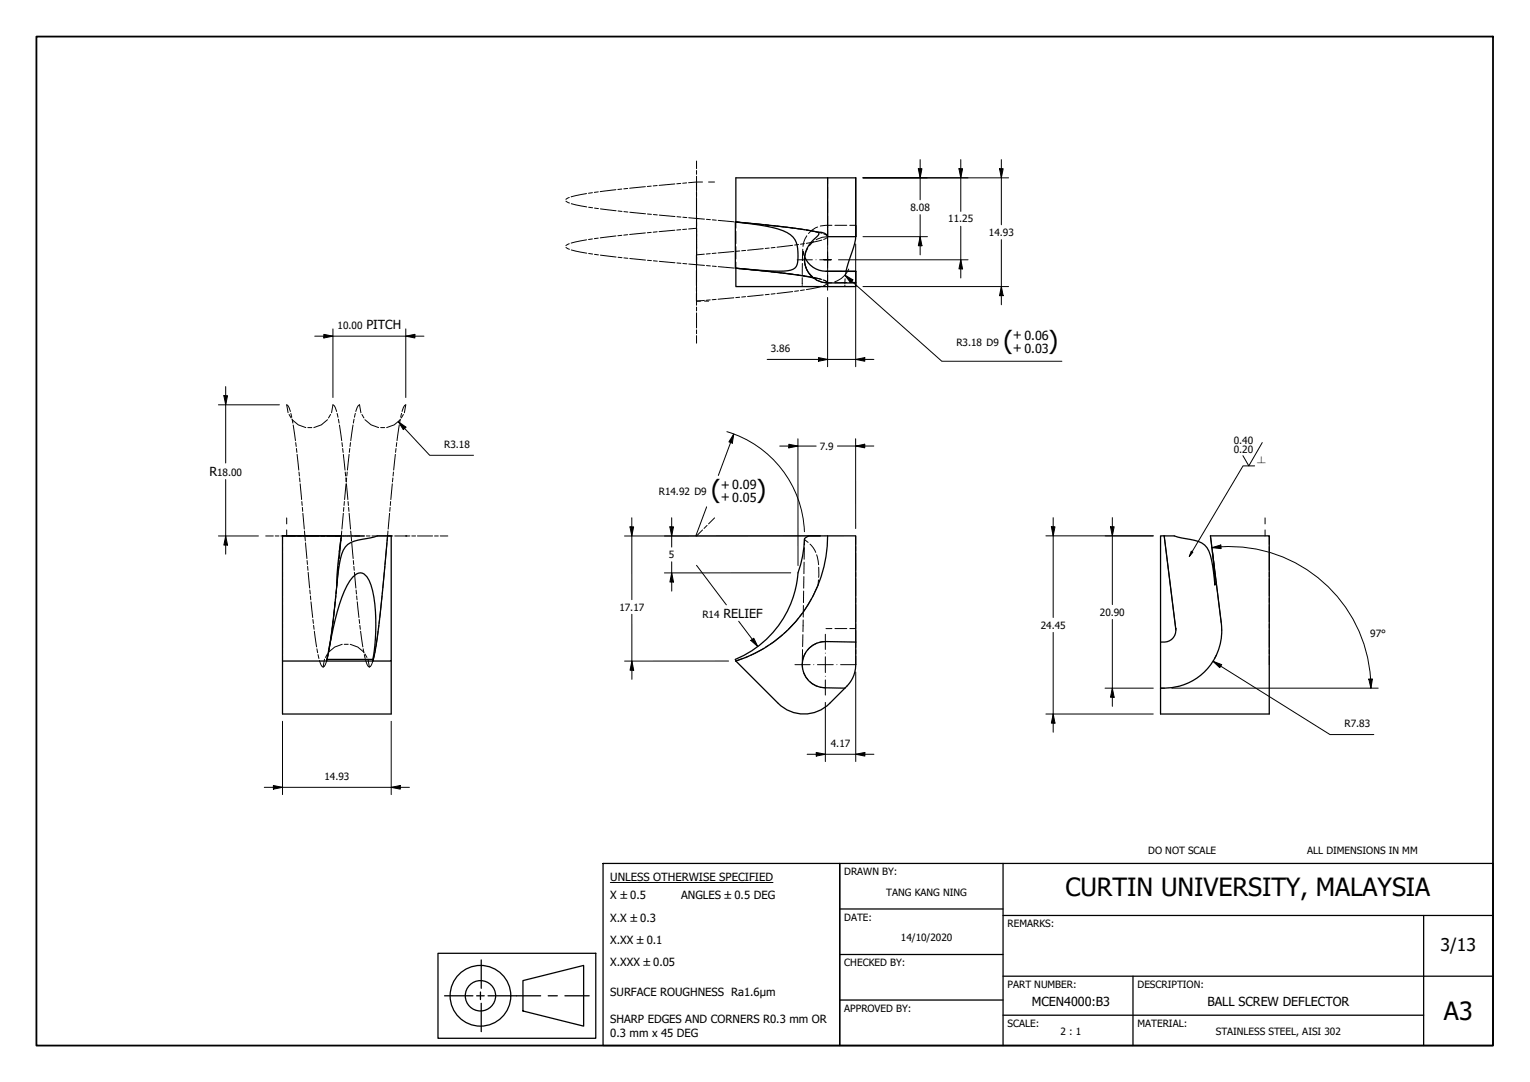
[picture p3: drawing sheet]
<svg xmlns="http://www.w3.org/2000/svg" width="420mm" height="297mm" viewBox="0 0 420 297" stroke-linecap="round" stroke-linejoin="round" font-family="sans-serif">
<!-- layer: Hidden (ISO) -->
<g fill="none" stroke="#000" stroke-width=".27">
<path d="M227.3 48.8v1.6M227.3 51.2v3.3M227.3 55.3v3.2M227.3 59.3v3.2M202 73.6h.1M202.1 73.6h.1M202.1 73.6l1.4 .2M202.1 60.9v1.7M202.1 63.5v3.4M202.1 67.7v3.4M202.1 71.9v1.7M204.3 73.8l2.9 .3"/>
<path d="M207.9 74.2l3 .3M211.6 74.6l2.9 .3M215.3 75l2.9 .4M218.9 75.5l2.9 .4M220.3 76.2v1.9M220.3 78.4v.3M220.3 72.3v3.1M220.5 68.4l-.1 3.1M220.6 69.1h.1M220.6 69.1l.1 .9M220.6 69.2h.1M220.6 69.2l.1 .4"/>
<path d="M220.8 71l.2 .9M220.8 70l.2 .5M221 72.5l.4 1.1M221.6 64.7l-.8 1.6-.3 1.3M221.6 74.1l1.5 1.8M222.5 76l2.9 .6M223.6 76.3l.4 .2-.7-.2M224.5 62.3l-1.7 1-.8 .8M226.1 76.9l1.1 .5 .1 .6M227.3 65h.1M227.3 63.4v1.6M227.3 78.3v.4"/>
<path d="M228.4 77.6l-1.6 .1M228.5 61.9l-3.2 .2M229.3 61.9h3.2M232 78.3v.4M232.1 76.5l-.1 1.4M232.3 74.5l-.1 1M232.5 77.6h-3.3M233.4 61.9h1.6M235 77.5l-1.6 .1M220.8 158.3l-.1 3.2M220.8 154.3v3.2M220.9 150.4l-.1 3.1"/>
<path d="M221.9 148.9l-1-.9v1.6M222.4 149.4l.9 .9 .7 1.3M224.3 152.3l.5 2.7M224.8 159.2l-.1 1.4M224.8 155.7v2.8M220.4 178.3l-.1 3.3M220.5 174.2l-.1 3.3M220.6 170.2l-.1 3.2M220.6 166.2v3.2M220.7 162.3l-.1 3.1M221.3 179.1l-.7 1.4-.3 1.7M224.4 176.6l-1.4 .7-1.3 1.2"/>
<path d="M226.8 176.1l-1.7 .2M228.5 172.6h-1.7M229.3 172.6h3.2M233.4 172.6h1.6M220.3 182.4l.1 1.3M220.6 184.3l.7 1.6 .6 .7M222.3 187.1l.7 .6 1.6 .7M225.2 188.6l1.3 .2"/>
</g>
<!-- layer: Visible (ISO) -->
<g fill="none" stroke="#000" stroke-width=".35">
<path d="M227.3 48.8h7.7v16.2M227.3 48.8h-25.2v12.1M227.3 48.8v16.2M201.9 61a44.5 44.5 0 0 1 14.2 2.9 6.6 6.6 0 0 1 3 6.8 2.89 2.89 0 0 1-2.9 3.6 92.3 92.3 0 0 1-14.3-.7M201.9 61v12.6M201.9 73.6h.1M202 73.6a202.6 202.6 0 0 1 21.3 2.7M202.1 60.9a214.1 214.1 0 0 1 22.6 2.9l.1 .1a.89 .89 0 0 1-.5 1.1 7.1 7.1 0 0 0-1.3 11.1l1.3 .8 1.4 .6 1.6 .2M202.1 73.6v5.1h25.2M202.1 60.9l-.2 .1M221 70.5a6.3 6.3 0 0 0 5.8 4h8.2M224.7 63.8a2.31 2.31 0 0 1 2.6 1.2"/>
<path d="M226.8 74.5h8.2M227.3 77.7v1M227.3 65h7.7M235 74.5v3.2h-7.7M235 62v3M235 74.5v4.2h-7.7M235 64.9a47.2 47.2 0 0 1-2.4 8.6l-.3 1M93.6 148.4l-.8 6.5-.3 5.7M93.7 147.1h-16.1v34.4M93.7 147.1l-.5 4.4M93.7 147.1h.1M106.4 147.1l-2 21.3a95.4 95.4 0 0 1-2 13.1v-.5"/>
<path d="M106.4 147.1h1M106.4 147.1h.1M107.4 147.1h-3.7l-4.3 1a5.8 5.8 0 0 0-5.5 4l-.9 4.3-1.6 14.4-1.1 7.4M107.4 147.1v34.4h-29.8M227.3 147.1h-5.3l-1.1 .9a36.8 36.8 0 0 1-1.8 9.6 27.9 27.9 0 0 1-17.2 23.4l.2 .5M227.3 147.1a36 36 0 0 1-25.2 34.4M227.3 147.1h7.7v29.2M319.7 147.1h2.8l4.3 1a5.7 5.7 0 0 1 5.6 4.4l.6 2.9 .6 5.2-.1-4.3-.6-4.8M319.7 147.1h-1v29.2M319.7 147.1l3.2 25.5M333.5 159.8l.1 .8M235 176.3l-8.2-.2a6.3 6.3 0 0 0-6.5 6.3 6.3 6.3 0 0 0 6.2 6.4l5.5 .1"/>
<path d="M235 176.3v6.2a8.3 8.3 0 0 1-2.4 5.9l-4.8 4.7a10 10 0 0 1-14.1 0l-11.6-11.6M318.7 176.3v12.5a15.7 15.7 0 0 0 16.7-17.8l-3-23.9h16.2v48.9h-29.9v-7.1M322.9 172.6a3.3 3.3 0 0 1-4.2 3.7M322.9 172.6h.1M322.9 172.6v.4M335.5 172.9v.1M77.6 181.5v14.5h29.8v-14.5M89.7 181l.5-2.3a74.1 74.1 0 0 1 5.1-17.9 5.7 5.7 0 0 1 3.7-3.5 2.81 2.81 0 0 1 2.4 2.1 36.9 36.9 0 0 1 1.7 16.1l-.7 5.5M89.7 181h12.7M89.7 181v.5"/>
</g>
<!-- layer: 3D Sketch Geometry (ISO) -->
<g fill="none" stroke="#000" stroke-width=".27">
<path d="M155.4 55.2l1 .5M156.3 54.2l-.9 .5M156.9 55.9l4.2 .9M161.1 53.1l-4.3 .9M161.7 56.9l1 .1M162.7 52.9l-1.1 .2M163.3 57.1l1 .2M164.3 52.7l-1.1 .1M164.9 57.3l4.3 .6M169.1 52.1l-4.3 .5M169.7 57.9l1.1 .1M170.8 51.9l-1.1 .1"/>
<path d="M171.3 58.1l1.1 .1M172.4 51.7l-1.1 .1M173 58.3l4.3 .4M177.2 51.2l-4.3 .5M177.8 58.7l1.1 .2M178.8 51.1l-1 .1M179.4 58.9l1.1 .1M180.5 50.9l-1.1 .1M181 59.1l4.4 .3M185.3 50.5l-4.3 .4M185.9 59.5l1.1 .1M186.9 50.4l-1 .1"/>
<path d="M187.5 59.6l1.1 .1M188.6 50.2l-1.1 .1M189.1 59.8l4.4 .4M191.3 52.6v1.5M191.3 54.2v4.7M191.3 59v24.8M191.3 44.2v2.1M191.3 46.8v1.1M191.3 48.4v4.1M192.9 50l-3.8 .2M194.6 50h1.6M235 48.8h.1"/>
<path d="M155.4 67.9l1 .5M156.3 66.9l-.9 .5M156.9 68.6l4.2 .9M161.1 65.8l-4.3 .9M161.7 69.6l1 .1M162.7 65.6l-1.1 .2M163.3 69.8l1 .2M164.3 65.4l-1.1 .1M164.9 70l4.3 .6M169.1 64.8l-4.3 .5M169.7 70.6l1.1 .1M170.8 64.6l-1.1 .1"/>
<path d="M171.3 70.8l1.1 .1M172.4 64.4l-1.1 .1M173 71l4.3 .4M177.2 63.9l-4.3 .5M177.8 71.4l1.1 .2M178.8 63.8l-1 .1M179.4 71.6l1.1 .1M180.5 63.6l-1.1 .1M181 71.8l4.4 .3M185.3 63.2l-4.3 .4M185.9 72.2l1.1 .1M186.9 63.1l-1 .1"/>
<path d="M187.5 72.3l1.1 .1M188.6 62.9l-1.1 .1M189.1 72.5l4.4 .4M191.3 62.7l-2.2 .2M191.3 62.7h.1M191.3 70h.1M193.4 69.8l-2.1 .2M194 60.2l1.1 .1M194 72.9l1.1 .1M195 69.6l-1 .1M195.6 60.4h1.1M195.6 73.1h1.1"/>
<path d="M196.7 69.5l-1.1 .1M197.2 60.5l4.4 .4M197.2 73.2l4.4 .4M201.5 69.1l-4.3 .3M202.1 60.9l1.9 .2M202.1 73.6l1.1 .1M203.1 68.9l-1 .1M203.7 61.1l1.1 .1M203.7 73.8l1.1 .1M204.4 61.2l1 .1M204.8 68.7l-1.1 .1M205.3 61.2l4.3 .5-3.7-.4"/>
<path d="M205.3 73.9l4.3 .5M209.6 68.3l-4.3 .4M210.1 61.7l.9 .1M210.2 61.7l1.1 .1M210.2 74.4l1.1 .1M211.2 68.1l-1.1 .1M211.5 61.9l3.8 .4M211.8 61.9l1.1 .1M211.8 74.6l1.1 .1M212.8 67.9l-1 .1M213.4 62.1l4.3 .5M213.4 74.8l4.3 .5"/>
<path d="M215.8 62.4l.9 .1M217.2 62.5l3.7 .6-1-.2M217.7 67.3l-4.3 .6M218.3 62.7l1 .1M218.3 75.4l1 .1M219.3 67.1l-1.1 .2M219.3 79.8l-1.1 .2M219.9 75.6l1 .2M220.9 66.9l-1.1 .1M220.9 79.6l-1.1 .1M221.4 63.1l.9 .2M221.5 63.1l4.2 .9"/>
<path d="M221.5 75.8l4.2 .9M222.8 63.4l1.9 .4M225.7 65.9l-4.3 .9M225.7 78.6l-4.3 .9M226.2 64.2l1 .5M226.2 76.9l1 .5M227.1 65.2l-.9 .5M227.1 77.9l-.9 .5M191.3 80.6v2.1v-2.1M191.3 84.3v1.1M191.3 85.9v4.1M191.3 90.6v1"/>
<path d="M191.3 92.1v2.1M193.4 82.5l-2.1 .2h1.1M193.5 82.7h1.1M195 82.3l-1 .1M196.7 82.2l-1.1 .1M201.5 81.8l-4.3 .3M203.1 81.6l-1 .1M204.8 81.4l-1.1 .1M209.6 81l-4.3 .4M211.2 80.8l-1.1 .1M212.8 80.6l-1 .1M217.7 80l-4.3 .6"/>
<path d="M79.4 113.8l.5 .9M79.7 113a2.71 2.71 0 0 0-1-1.9l.4 2.2M79.9 113.5l.2 1.1M80.2 115.2l1.7 1.4 2.1 .8M80.2 115.1l.2 1M80.5 116.7l.6 4.3M84.5 117.4h1.1M89.9 115.2l-1.6 1.4-2.1 .8M90.8 113.8l-.6 .9M92.4 113a2.71 2.71 0 0 0-1-1.9l-.4 2.2M92.6 113.5l.2 1.1M92.9 115.1l.2 1"/>
<path d="M93.2 116.7l.6 4.3M96.9 116.7l-.6 4.3M97.2 115.1l-.2 1M97.6 113.5l-.3 1M97.7 113a2.62 2.62 0 0 1 1-1.9l.4 2.2M99.4 113.8l.5 .9M100.2 115.2l1.7 1.4 2.1 .8M104.5 117.4h1.1M109.6 116.7l-.6 4.3M109.9 115.1l-.2 1M109.9 115.2l-1.6 1.4-2.1 .8M110.3 113.5l-.3 1"/>
<path d="M110.4 113a2.62 2.62 0 0 1 1-1.9l-.4 2.2M110.8 113.8l-.6 .9M191.3 111.1h.1M81.2 121.5l.1 1.1M81.4 123.1l.1 1.1M81.6 124.7l.5 4.4M82.1 129.6l.1 1.1M82.3 131.2l.1 1.1M82.4 132.8l.4 4.3M82.9 137.7l.1 1.1M83 139.3l.1 1.1M93.9 121.5l.1 1.1"/>
<path d="M94.1 123.1l.1 1.1M94.3 124.7l.5 4.4M94.4 139.3l-.1 1.1M94.6 137.7l-.1 1.1M94.8 129.6l.1 1.1M95 132.8l-.4 4.3M95.1 132.8l.4 4.3M95.2 131.2l-.1 1.1-.1-1.1M95.4 129.6l-.2 1.1M95.6 137.7l.1 1.1M95.7 139.3l.1 1.1M95.9 124.7l-.5 4.3"/>
<path d="M96.1 123.1l-.2 1.1M96.3 121.5l-.2 1.1M107.1 139.3l-.1 1.1M107.3 137.7l-.1 1.1M107.7 132.8l-.4 4.3M107.9 131.2l-.1 1.1M108.1 129.6l-.2 1.1M108.6 124.7l-.5 4.3M108.8 123.1l-.2 1.1M109 121.5l-.2 1.1M73 147.1h2.1M75.6 147.1h1"/>
<path d="M77.1 147.1h4.2M77.6 147.1v2.4M77.6 150.1v1.1M77.6 151.8v4.7M77.6 157.1v1.2M77.6 158.9v4.7M78.7 142.2v1.6M78.7 145.5v1.6M81.5 147.1h1.4M83.2 140.9l.4 4.3M83.2 147.1h4.4M83.6 145.8l.1 1.1"/>
<path d="M83.8 147.4v1.1M83.9 149l.4 4.3M84.3 153.9l.1 1.1M84.5 155.5l.1 1.1M84.6 157.1l.4 4.3M88.1 147.1h1.2M89.6 147.1h10.5M92.8 157.1l-.4 4.3M93 155.5l-.1 1.1M93.1 153.9l-.1 1.1M93.6 149l-.4 4.3M93.7 147.4l-.1 1.1"/>
<path d="M93.8 145.8v1.1M94.3 140.9l-.4 4.3M95.9 140.9l.4 4.3M96.3 145.8l.1 1.1M96.5 147.4v1.1M96.6 149l.4 4.3M97 153.9l.1 1.1M97.2 155.5l.1 1.1M97.3 157.1l.4 4.3M100.6 147.1h1M102.1 147.1h4.2M105.5 157.1l-.4 4.3"/>
<path d="M105.7 155.5l-.1 1.1M105.8 153.9l-.1 1.1M106.3 149l-.4 4.3M106.4 147.4l-.1 1.1M106.5 145.8v1.1M106.8 147.1h1.1M107 140.9l-.4 4.3M108.4 147.1h4.2M111.4 147.1h.1M113.1 147.1h1M114.6 147.1h4.2M119.3 147.1h1.1"/>
<path d="M120.9 147.1h2.1M192.9 145.5l-1.6 1.6M194.2 144.2l-.9 .9M196.2 142.2l-1.6 1.6M235 147.1v2.4M235 150.1v1.1M235 151.8v4.7M235 157.1v1.2M235 158.9v4.7M347.4 142.2v1.6M347.4 145.5v1.6M348.6 147.1v2.4"/>
<path d="M348.6 150.1v1.1M348.6 151.8v4.7M348.6 157.1v1.2M348.6 158.9v4.7M77.6 164.2v1.2M77.6 166v4.7M77.6 171.3v1.2M77.6 173v4.8M77.6 178.3v1.2M85.1 162l.1 1.1M85.2 163.6l.1 1.1M85.4 165.2l.5 4.3"/>
<path d="M85.9 170.1l.2 1M86.1 171.7l.1 1.1M86.3 173.3l.6 4.3M87 178.1l.2 1.1M87.3 179.7l.3 1.1M89.9 179.5l-.5 1M90.1 179.7l-.2 1.1M90.4 178.1l-.7 3.4M90.5 177.5l-.2 1.1M91.1 173.3l-.6 4.3M91.3 172.2l-.7 4.7M91.5 170.5l-.3 2.3"/>
<path d="M91.5 170.1l-.1 1M92 165.3l-.5 4.6M92 165.2l-.4 4.3M92.2 163.5l-.1 1.2 .1-1.1M92.5 160.6l-.2 2.5M94 176.9l-2.1 .7-1.7 1.5M94.5 176.9h1.1M96.2 176.9l2.1 .7 1.6 1.5M97.8 162l.1 1.1M97.9 163.6l.1 1.1M98.1 165.2l.5 4.3M98.6 170.1l.2 1"/>
<path d="M98.8 171.7l.1 1.1M99 173.3l.6 4.3M99.7 178.1l.2 1.1M100 179.7l.3 1.1M100.2 179.5l.6 1M102.8 179.7l-.2 1.1M103.1 178.1l-.2 1.1M103.8 173.3l-.6 4.3M104 171.7l-.1 1.1M104.2 170.1l-.1 1M104.7 165.2l-.4 4.3M104.9 163.6l-.1 1.1"/>
<path d="M105.1 162l-.1 1.1M209.8 178l-3.8 2M211.1 177.1l-.9 .6M214.9 174.2l-3.4 2.6M216.1 173.2l-.8 .7M219.3 169.7l-2.9 3.1M220.2 168.4l-.6 .9M222.8 164.4l-2.2 3.6M223.5 163l-.4 1M224.7 160.6l-.9 1.9M235 164.2v1.2M235 166v4.7"/>
<path d="M235 171.3v1.2M235 173v4.8M235 178.3v1.2M348.6 164.2v1.2M348.6 166v4.7M348.6 171.3v1.2M348.6 173v4.8M348.6 178.3v1.2M77.6 180.1v2.4M89.1 181l-.4 2.1M89.7 181.3a2.65 2.65 0 0 1-1 1.8 2.68 2.68 0 0 1-1-1.8M101 181l.4 2.1"/>
<path d="M102.4 181.3a2.65 2.65 0 0 1-1 1.8 2.68 2.68 0 0 1-1-1.8M204.1 180.7l-2 .8M205.5 180.2l-.9 .3M235 180.1v2.4M348.6 180.1v2.4"/>
</g>
<!-- layer: Border (ISO) -->
<path d="M10 10h400v277h-400z" fill="none" stroke="#000" stroke-width=".5"/>
<!-- layer: Title (ISO) -->
<g fill="none" stroke="#000" stroke-width=".35">
<path d="M165.6 237h65v50h-65zM230.6 237h179.4v50h-179.4zM275.5 237v50M230.6 249.5h44.9M275.5 251.3h134.5M391 251.3v35.7M120.3 261.7h43.3v23.3h-43.3zM122.1 273.4h7.8M130.9 273.4h2.1M131.9 272.3v2.1M132.2 263.5v7.8M132.2 275.4v7.8"/>
<path d="M134 273.4h14.5M143.6 269.2l16.7-4.2v16.7l-16.7-4.2zM150.5 273.4h2.6M155.1 273.4h6.7M230.6 274.5h44.9M230.6 262h44.9M275.5 278.7h115.5M275.5 268h134.5M311.1 268v19"/>
<circle cx="131.9" cy="273.4" r="8.3"/>
<circle cx="131.9" cy="273.4" r="4.2"/>
</g>
<path d="M167.6 242.3h44.7" fill="none" stroke="#000" stroke-width=".27"/>
<!-- layer: Sketch Geometry (ISO) -->
<path d="M221.8 68.2a6 6 0 0 0 0 6.3M222.3 75.2l1.1 1.1M223.4 66.3l-1.1 1.2M224.1 65.8l1.7-.6 1.5-.2v12.7l-1.5-.2-1.7-.7M319.7 147.1l3.2 25.5M332.4 147.1l3 23.9M318.6 188.9h1.2" fill="none" stroke="#000" stroke-width=".27"/>
<!-- layer: Dimension (ISO) -->
<g fill="none" stroke="#000" stroke-width=".27">
<path d="M237 48.8h40M252.2 46.3h1l-.5 2.5zM252.7 43.8v11M252.7 58.9v11.1M263.3 46.3h1l-.5 2.5zM263.8 43.8v14.2M274.5 46.3h1l-.5 2.5zM275 43.8v17.9M230.3 71.3h35.5M232 75.5l2.2 1.3-.6 .8zM232 75.5l26.6 23.7h33M233.1 73.9a6.4 6.4 0 0 1-3.9 3.5"/>
<path d="M235 67v33.7M237 65h17.7M237 78.7h40M252.7 65l.5 2.5h-1zM263.8 71.3l.5 2.5h-1zM263.8 62.1v14.2M275 78.7l.5 2.5h-1zM275 65.8v17.9M86.4 92.3h30M88.9 91.8l2.5 .5-2.5 .5zM91.4 90.3v18.8M111.4 92.3l2.5-.5v1z"/>
<path d="M111.4 90.3v18.8M210.7 98.7h29.3M224.8 98.2l2.5 .5-2.5 .5zM227.3 81.7v19M235 98.7l2.5-.5v1zM60 111.1h16.7M61.5 108.6h1l-.5 2.5zM62 106.1v21M109.4 115.8l2.1 1.5-.8 .6zM109.4 115.8l8.6 9.2h12M199.6 118.5a29.8 29.8 0 0 1 21.3 27.5M201.5 119.1l-.4 2.6-.9-.4z"/>
<path d="M201.5 119.1l-4.2 11.4M62 131.7v20.4M194.1 139.1l-3 8M216.6 122l2.5 .5-2.5 .5zM219.1 120.5v34.8M224.1 122.5h-10M235 120.5v24.6M235 122.5l2.5-.6v1zM240 122.4l-10 .1M60 147.1h11M62 147.1l.5 2.5h-1zM173 144.6h1l-.5 2.5z"/>
<path d="M173.5 142.1v22.5M184 144.6h1l-.5 2.5zM184.5 142.1v8.1M184.5 157.3l.5 2.5h-1zM184.5 154.2v8.1M191.3 155.2l8.2 10.8M217.1 157.3h-34.6M225.3 147.1h-53.8M287.2 147.1h29.5M288.7 144.6h1l-.5 2.5zM289.2 142.1v27.4M305 144.6h1l-.5 2.5z"/>
<path d="M305.5 142.1v23.9M332.8 150.3l2.4-.7 .1 1zM332.8 150.3a38.9 38.9 0 0 1 43.7 38.6M173.5 168.6v17.9M202.8 170.5l5.3 7M206.2 175.8l.8-.6 1.1 2.3zM289.2 173.6v27.4M305.5 170.1v23.8M334.1 179.8l-.5 1M77.6 198v20.1M107.4 198v20.1M173.5 181.5l.5 2.5h-1z"/>
<path d="M200.1 181.5h-28.6M226.7 192.8v16.3M235 184.5v24.6M287.2 196h29.5M289.2 196l.5 2.5h-1zM303.5 188.9h13.2M305.5 188.9l.5 2.5h-1zM321.8 188.9h56.7M333.1 181.5l2.4 1-.5 .8zM333.1 181.5l32.1 20.2h12.1M375.9 186.4h1l-.4 2.5zM72.6 216.1h39.8"/>
<path d="M75.1 215.6l2.5 .5-2.5 .5zM107.4 216.1l2.5-.5v1zM221.7 207.1h18.3M224.1 206.6l2.6 .5-2.6 .5zM235 207.1l2.5-.5v1z"/>
</g>
<g fill="#000">
<path d="M252.2 46.3h1l-.5 2.5z" fill-rule="evenodd"/>
<path d="M263.3 46.3h1l-.5 2.5z" fill-rule="evenodd"/>
<path d="M274.5 46.3h1l-.5 2.5z" fill-rule="evenodd"/>
<path d="M232 75.5l2.2 1.3-.6 .8z" fill-rule="evenodd"/>
<path d="M252.7 65l.5 2.5h-1z" fill-rule="evenodd"/>
<path d="M263.8 71.3l.5 2.5h-1z" fill-rule="evenodd"/>
<path d="M88.9 91.8l2.5 .5-2.5 .5z" fill-rule="evenodd"/>
<path d="M111.4 92.3l2.5-.5v1z" fill-rule="evenodd"/>
<path d="M224.8 98.2l2.5 .5-2.5 .5z" fill-rule="evenodd"/>
<path d="M235 98.7l2.5-.5v1z" fill-rule="evenodd"/>
<path d="M275 78.7l.5 2.5h-1z" fill-rule="evenodd"/>
<path d="M61.5 108.6h1l-.5 2.5z" fill-rule="evenodd"/>
<path d="M109.4 115.8l2.1 1.5-.8 .6z" fill-rule="evenodd"/>
<path d="M201.5 119.1l-.4 2.6-.9-.4z" fill-rule="evenodd"/>
<path d="M216.6 122l2.5 .5-2.5 .5z" fill-rule="evenodd"/>
<path d="M235 122.5l2.5-.6v1z" fill-rule="evenodd"/>
<path d="M62 147.1l.5 2.5h-1z" fill-rule="evenodd"/>
<path d="M173 144.6h1l-.5 2.5z" fill-rule="evenodd"/>
<path d="M184 144.6h1l-.5 2.5z" fill-rule="evenodd"/>
<path d="M184.5 157.3l.5 2.5h-1z" fill-rule="evenodd"/>
<path d="M288.7 144.6h1l-.5 2.5z" fill-rule="evenodd"/>
<path d="M305 144.6h1l-.5 2.5z" fill-rule="evenodd"/>
<path d="M332.8 150.3l2.4-.7 .1 1z" fill-rule="evenodd"/>
<path d="M206.2 175.8l.8-.6 1.1 2.3z" fill-rule="evenodd"/>
<path d="M173.5 181.5l.5 2.5h-1z" fill-rule="evenodd"/>
<path d="M289.2 196l.5 2.5h-1z" fill-rule="evenodd"/>
<path d="M305.5 188.9l.5 2.5h-1z" fill-rule="evenodd"/>
<path d="M333.1 181.5l2.4 1-.5 .8z" fill-rule="evenodd"/>
<path d="M375.9 186.4h1l-.4 2.5z" fill-rule="evenodd"/>
<path d="M75.1 215.6l2.5 .5-2.5 .5z" fill-rule="evenodd"/>
<path d="M107.4 216.1l2.5-.5v1z" fill-rule="evenodd"/>
<path d="M224.1 206.6l2.6 .5-2.6 .5z" fill-rule="evenodd"/>
<path d="M235 207.1l2.5-.5v1z" fill-rule="evenodd"/>
</g>
<!-- layer: Center Mark (ISO) -->
<g fill="none" stroke="#000" stroke-width=".27">
<path d="M218.9 71.3h4.2M224.1 71.3h.1M225.1 71.3h2.2h-1M227.3 69.1v2.2v-1M227.3 72.3v-1v2.2M227.3 63v4.1M227.3 68.1v.1M227.3 74.5h.1M227.3 75.5v4.2M228.3 71.3h-1h1M226.7 174.1v4.2M226.7 179.3h.1"/>
<path d="M218.3 182.5h4.2M223.5 182.5h.1M224.5 182.5h4.3M226.7 180.3v4.3M226.7 185.6h.1M226.7 186.6v4.2M229.8 182.5h.1M230.8 182.5h4.2"/>
</g>
<!-- layer: Symbol (ISO) -->
<path d="M344.5 127.9h-3.1l-14.8 24.9M346.6 121.5l-3.7 6.4-1.6-2.8M327.1 151.3l.5 .3-1 1.2z" fill="none" stroke="#000" stroke-width=".27"/>
<path d="M327.1 151.3l.5 .3-1 1.2z" fill-rule="evenodd" fill="#000"/>
<g font-size="6.9">
<text x="275.5" y="95.8">(</text>
<text x="288" y="95.8">)</text>
<text x="195.3" y="136.8">(</text>
<text x="207.8" y="136.8">)</text>
<text x="292.6" y="246.1">CURTIN UNIVERSITY, MALAYSIA</text>
<text x="396.5" y="280">A3</text>
</g>
<text font-size="4.8" x="395.6" y="261.1">3/13</text>
<g font-size="3.4">
<text x="100.6" y="90.2">PITCH</text>
<text x="278.2" y="93.2">+ 0.06</text>
<text x="278.2" y="96.5">+ 0.03</text>
<text x="57.5" y="130.6">R</text>
<text x="198" y="137.5">+ 0.05</text>
<text x="198" y="134.2">+ 0.09</text>
<text x="198.7" y="169.5">RELIEF</text>
<text x="283.4" y="276.2">MCEN4000:B3</text>
<text x="331.6" y="276.2">BALL SCREW DEFLECTOR</text>
</g>
<g font-size="3.1">
<text x="167.6" y="241.8">UNLESS OTHERWISE SPECIFIED</text>
<text x="167.6" y="246.9">X ±0.5</text>
<text x="187.1" y="246.9">ANGLES ±0.5 DEG</text>
<text x="167.6" y="253">X.X ±0.3</text>
<text x="167.6" y="259.1">X.XX ±0.1</text>
<text x="167.6" y="265.1">X.XXX ±0.05</text>
<text x="167.6" y="273.5">SURFACE ROUGHNESS Ra1.6µm</text>
<text x="167.6" y="280.9">SHARP EDGES AND CORNERS R0.3 mm OR</text>
<text x="167.6" y="284.6">0.3 mm x 45 DEG</text>
</g>
<g font-size="2.7">
<text x="250" y="57.9">8.08</text>
<text x="260.4" y="61.1">11.25</text>
<text x="271.6" y="64.7">14.93</text>
<text x="92.7" y="90.2">10.00</text>
<text x="262.6" y="94.9">R3.18 D9</text>
<text x="211.7" y="96.6">3.86</text>
<text x="122" y="122.9">R3.18</text>
<text x="225.1" y="123.5">7.9</text>
<text x="338.8" y="121.9">0.40</text>
<text x="338.8" y="124.5">0.20</text>
<text x="59.6" y="130.6">18.00</text>
<text x="180.9" y="135.8">R14.92 D9</text>
<text x="183.7" y="153.2">5</text>
<text x="170.1" y="167.6">17.17</text>
<text x="192.9" y="169.5">R14</text>
<text x="285.8" y="172.6">24.45</text>
<text x="302" y="169">20.90</text>
<text x="376.3" y="174.9">97°</text>
<text x="369.2" y="199.6">R7.83</text>
<text x="228.2" y="205.1">4.17</text>
<text x="89.1" y="214.1">14.93</text>
<text x="315.3" y="234.4">DO NOT SCALE</text>
<text x="359" y="234.4">ALL DIMENSIONS IN MM</text>
<text x="231.9" y="240.3">DRAWN BY:</text>
<text x="243.4" y="245.9">TANG KANG NING</text>
<text x="231.9" y="252.8">DATE:</text>
<text x="276.7" y="254.6">REMARKS:</text>
<text x="247.4" y="258.2">14/10/2020</text>
<text x="231.9" y="265.3">CHECKED BY:</text>
<text x="276.7" y="271.2">PART NUMBER:</text>
<text x="312.4" y="271.3">DESCRIPTION:</text>
<text x="231.9" y="277.8">APPROVED BY:</text>
<text x="276.7" y="282">SCALE:</text>
<text x="312.4" y="282">MATERIAL:</text>
<text x="291.3" y="284">2 : 1</text>
<text x="333.9" y="284">STAINLESS STEEL, AISI 302</text>
</g>
<text font-size="1.6" x="345.1" y="127.1">⟂</text>
</svg>
